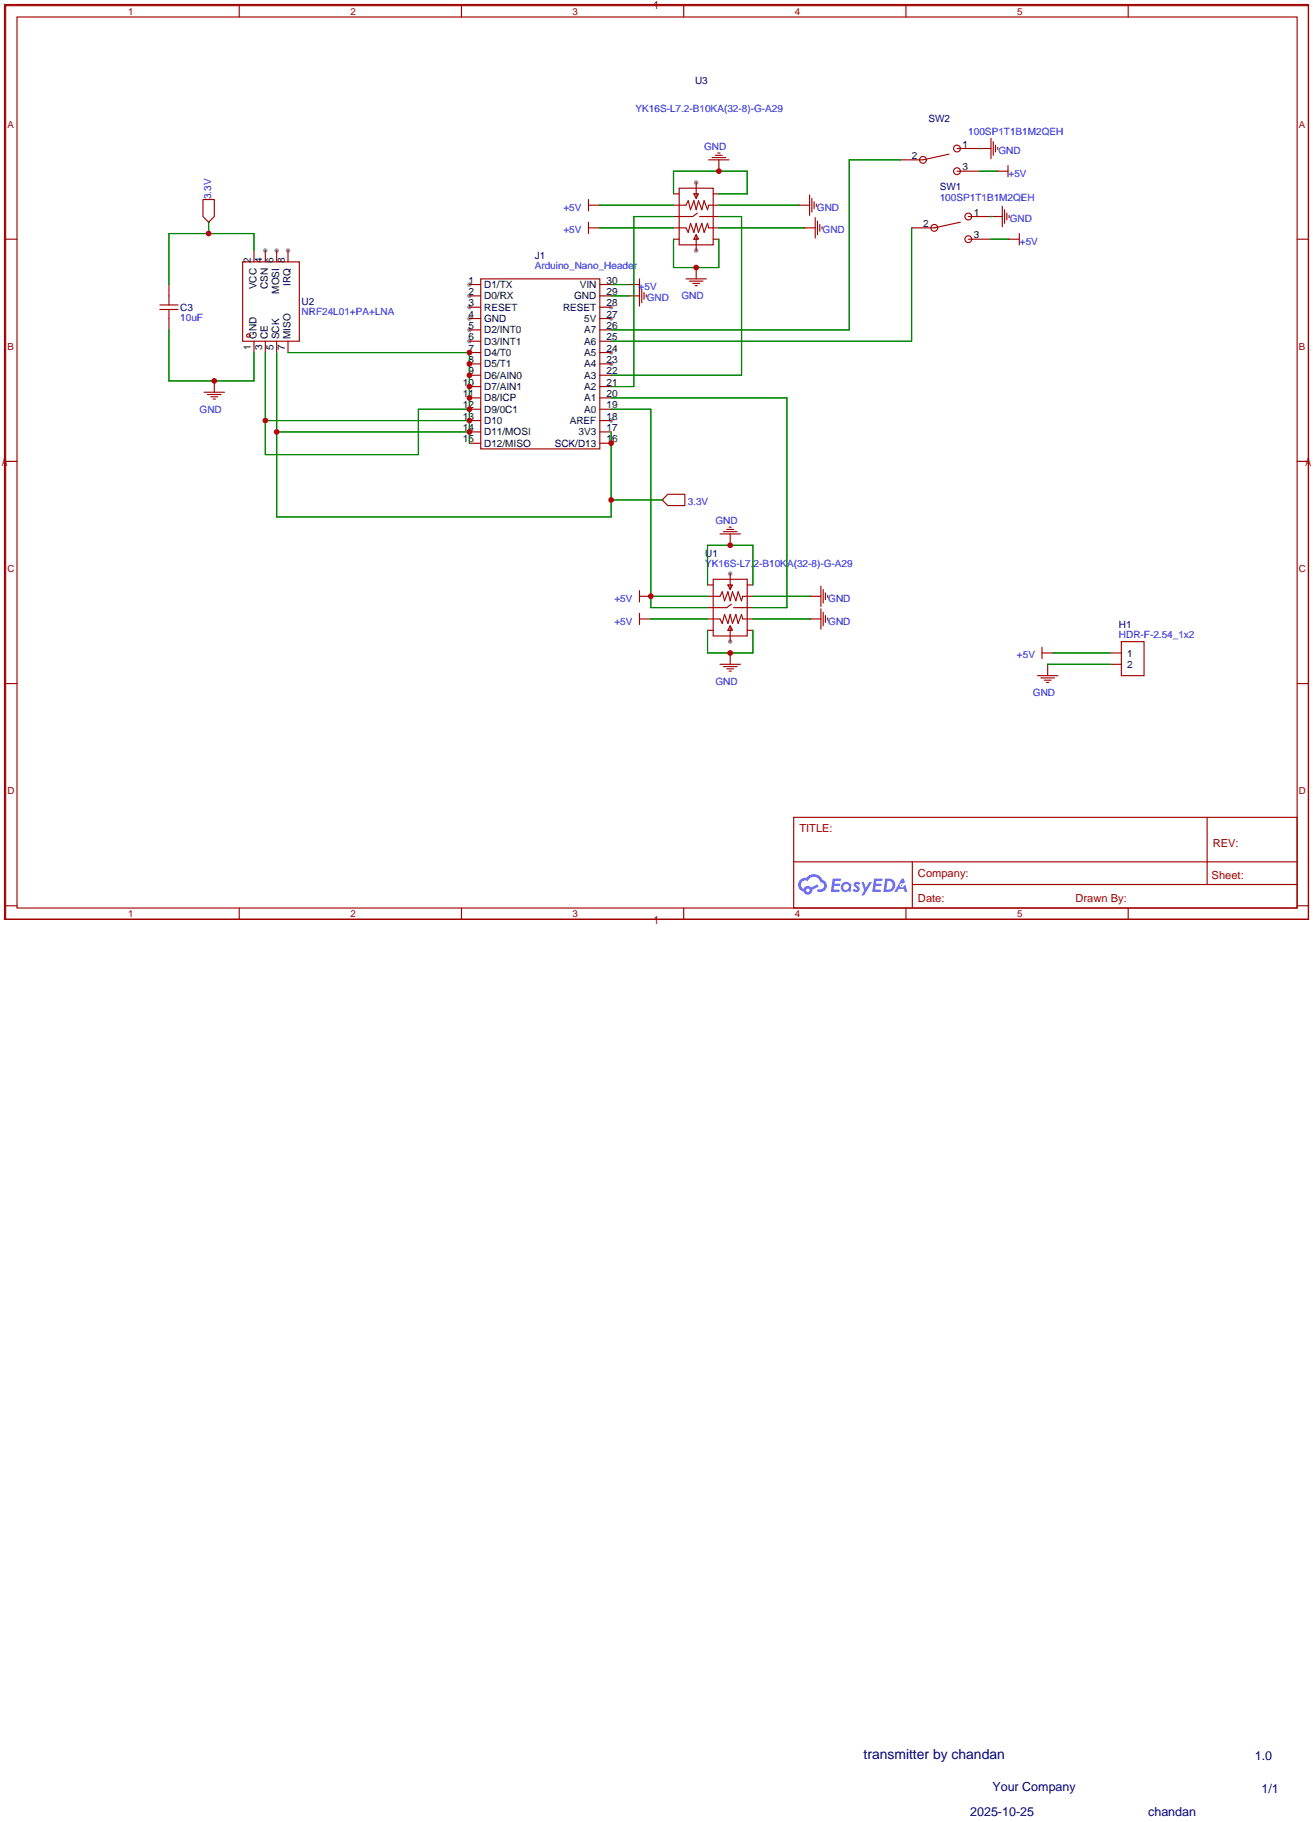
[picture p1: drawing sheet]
<svg xmlns="http://www.w3.org/2000/svg" width="294mm" height="408mm" viewBox="0 0 294 408" stroke-linecap="round" stroke-linejoin="round" font-family="sans-serif">
<g fill="#999">
<circle cx="64.5" cy="56.1" r=".51"/>
<circle cx="62" cy="56.1" r=".51"/>
<circle cx="59.4" cy="56.1" r=".51"/>
<circle cx="105.2" cy="63.8" r=".51"/>
<circle cx="105.2" cy="66.3" r=".51"/>
<circle cx="105.2" cy="68.8" r=".51"/>
<circle cx="105.2" cy="71.4" r=".51"/>
<circle cx="105.2" cy="73.9" r=".51"/>
<circle cx="105.2" cy="76.5" r=".51"/>
<circle cx="136.9" cy="81.5" r=".51"/>
<circle cx="136.9" cy="79" r=".51"/>
<circle cx="136.9" cy="71.4" r=".51"/>
<circle cx="136.9" cy="94.2" r=".51"/>
<circle cx="136.9" cy="68.8" r=".51"/>
<circle cx="163.6" cy="143.8" r=".51"/>
<circle cx="163.6" cy="128.5" r=".51"/>
<circle cx="156" cy="56.1" r=".51"/>
<circle cx="156" cy="40.9" r=".51"/>
</g>
<g fill="none" stroke="#a10000" stroke-width=".25">
<path d="M1 1h292.1v205h-292.1zM1.3 1.3h291.8v204.7h-291.8zM3.8 3.8h286.8v199.7h-286.8zM53.6 1.3v2.5M103.4 1.3v2.5M153.2 1.3v2.5M202.9 1.3v2.5M252.7 1.3v2.5M158.7 35.8h4.6M159.5 35.3h3.1M160.3 34.8h1.5M160.8 34.3h.5"/>
<path d="M161 38.4h.1M161 35.8v2.6M212.6 34.5l-5.8 1.3h-5.1M214.4 38.4h5.1M214.4 33.3h7.6M219.5 33.3h.1M222 31v4.6M222.5 31.8v3M223 32.5v1.5M223.3 38.4h.1M223.3 38.4h2.5M223.5 33v.5"/>
<path d="M225.8 37.1v2.5M1.3 53.6h2.5M45.5 44.7h2.5v3.8l-1.3 1.3-1.2-1.3zM46.7 49.8h.1M54.4 58.7h12.7v17.8h-12.7zM56.9 56.1v2.6M59.4 56.1v2.6M62 56.1v2.6M64.5 56.1v2.6M131.8 51.1h2.6M131.8 46h2.6M131.8 44.7v2.5"/>
<path d="M131.8 49.8v2.5M134.4 46h.1M134.4 51.1h.1M150.9 43.4h1.2M150.9 53.6h1.2M150.9 51.1h2.8l.5 1 .5-2.1 .7 2.1 .6-2.1 .5 2.1 .7-2.1 .5 2.1 .8-2.1 .2 1.1h2.3M150.9 46h2.8l.5-1 .5 2 .7-2 .6 2 .5-2 .7 2 .5-2 .8 2 .2-1h2.3M152.1 42.2h7.7v12.7h-7.7zM155.4 43.4h1.1l-.5 1.1zM156 52.6l.5 1h-1.1zM156 59.9h.1M156 40.9v3.6"/>
<path d="M156 52.6v3.5M156 59.9v2.6M156.2 47.8l-1 .7h-4.3M156.7 48.5h4.3M159.8 43.4h1.2M159.8 53.6h1.2M178.8 46h.1M178.8 46h2.6M180.1 51.1h.1M180.1 51.1h2.5M181.4 43.7v4.6M181.9 44.5v3"/>
<path d="M182.4 45.2v1.5M182.6 48.8v4.5M182.9 45.7v.5M183.1 49.5v3.1M183.6 50.3v1.5M184.1 50.8v.5M215.1 49.8l-5.8 1.3h-5.1M216.9 53.6h5.1M216.9 48.5h7.6M222 48.5h.1M224.5 46.2v4.6M225 47v3"/>
<path d="M225.6 47.8v1.5M225.8 53.6h.1M225.8 53.6h2.5M226.1 48.3v.5M228.3 52.3v2.6M290.6 53.6h2.5M35.8 69.3h4.1M35.8 68.3h4.1M37.8 63.8v4.5M37.8 69.3v4.6M56.9 76.5v2.5M59.4 76.5v2.5"/>
<path d="M62 76.5v2.5M64.5 76.5v2.5M105.2 63.8h2.5M105.2 66.3h2.5M105.2 68.8h2.5M105.2 71.4h2.5M105.2 73.9h2.5M105.2 76.5h2.5M105.2 79h2.5M107.7 62.5h26.7v38.1h-26.7zM134.4 63.8h2.5M134.4 66.3h2.5"/>
<path d="M134.4 68.8h2.5M134.4 71.4h2.5M134.4 73.9h2.5M134.4 76.5h2.5M134.4 79h2.5M140.7 66.3h.1M140.7 63.8h.1M140.7 63.8h2.6M140.7 66.3h2.6M143.3 62.5v6.1M143.8 64.8v3M144.3 65.5v1.6"/>
<path d="M144.8 66v.5M153.7 62.5h4.5M154.4 63h3.1M155.2 63.5h1.5M155.7 64h.5M45.7 87.9h4.6M46.5 88.4h3M47.2 88.9h1.6M47.8 89.4h.5M48 85.3h.1M48 85.3v2.6M105.2 81.5h2.5"/>
<path d="M105.2 84.1h2.5M105.2 86.6h2.5M105.2 89.2h2.5M105.2 91.7h2.5M105.2 94.2h2.5M105.2 96.8h2.5M105.2 99.3h2.5M134.4 81.5h2.5M134.4 84.1h2.5M134.4 86.6h2.5M134.4 89.2h2.5M134.4 91.7h2.5"/>
<path d="M134.4 94.2h2.5M134.4 96.8h2.5M134.4 99.3h2.5M1.3 103.4h2.5M148.3 112h.1M149.6 110.7h3.8v2.6h-3.8l-1.3-1.3zM161.3 119.6h4.6M162.1 119.1h3M162.8 118.6h1.5M163.3 118.1h.5M163.6 119.6v2.6M290.6 103.4h2.5"/>
<path d="M143.3 138.7h2.5M143.3 133.6h2.5M143.3 132.3v2.6M143.3 137.4v2.6M145.8 133.6h.1M145.8 138.7h.1M158.5 131.1h1.3M158.5 138.7h2.8l.5 1 .5-2 .8 2 .5-2 .5 2 .7-2 .6 2 .7-2 .3 1h2.3M158.5 133.6h2.8l.5-1 .5 2 .8-2 .5 2 .5-2 .7 2 .6-2 .7 2 .3-1h2.3M159.8 129.8h7.6v12.7h-7.6zM163.1 131.1h1l-.5 1zM163.6 122.2h.1"/>
<path d="M163.6 128.5v3.6M163.8 135.4l-1 .7h-4.3M164.3 136.1h4.4M167.4 131.1h1.3M181.4 133.6h.1M181.4 138.7h.1M181.4 138.7h2.5M181.4 133.6h2.5M183.9 131.3v4.6M183.9 136.4v4.6M184.4 132.1v3M184.4 137.2v3"/>
<path d="M184.9 132.8v1.6M184.9 137.9v1.5M185.4 133.4v.5M185.4 138.4v.5M1.3 153.2h2.5M158.5 141.2h1.3M161.3 148.8h4.6M162.1 149.4h3M162.8 149.9h1.5M163.3 150.4h.5M163.6 140.2l.5 1h-1zM163.6 146.3h.1"/>
<path d="M163.6 140.2v3.6M163.6 146.3v2.5M167.4 141.2h1.3M290.6 153.2h2.5M177.8 183.1h112.8v20.4h-112.8zM177.8 193.1h112.7M204.4 198.2h86.1M204.4 193.1v10.2M270.4 183.2v15M1.3 202.9h2.5M53.6 203.5v2.5M103.4 203.5v2.5"/>
<path d="M153.2 203.5v2.5M202.9 203.5v2.5M252.7 203.5v2.5M290.6 202.9h2.5"/>
<circle cx="206.8" cy="35.8" r=".76"/>
<circle cx="214.4" cy="33.3" r=".76"/>
<circle cx="214.4" cy="38.4" r=".76"/>
<circle cx="209.3" cy="51.1" r=".76"/>
<circle cx="216.9" cy="48.5" r=".76"/>
<circle cx="216.9" cy="53.6" r=".76"/>
<circle cx="55.6" cy="75.2" r=".38"/>
</g>
<g fill="#5487ff">
<path d="M191.5 197.7l.5-.1 .4 .1 .3 .2-.3 .5a.33 .33 0 0 0-.2-.3 .33 .33 0 0 0-.4 .1v.1a.86 .86 0 0 1 .7 .6 .86 .86 0 0 1-.3 .9l-.6 .1-.6-.4 .3-.4 .5 .3 .2-.1v-.2a.88 .88 0 0 1-.5-1.4z"/>
<path d="M193 197.6h.5l.5 1.3 .7-1.3h.6l-1.8 3h-.5l.6-1.1z"/>
<path d="M186.5 196.8h1.7l.2 .2-.1 .3-1.3 .1-.1 .6h1.1l.2 .3-.2 .2h-1.1l-.1 .8 1.2 .1 .1 .2-.1 .2h-1.9z"/>
<path d="M195.8 196.9h1.7l.2 .1-.1 .3-1.3 .1-.1 .6h1.1l.2 .3-.2 .2h-1.1l-.2 .8 1.3 .1 .1 .2-.1 .2h-1.9z"/>
<path d="M202 196.9h.5l.2 .9-.4 .2a.5 .5 0 0 0-.7 .2 .5 .5 0 0 0 .3 .7 .5 .5 0 0 0 .6-.5l.3-.2 .4 1.6h-.5l-.2-.6h-1.2l-.3 .6h-.7z"/>
<path d="M198.3 196.9l-.4 2.9h.9a1.51 1.51 0 0 0 1.8-1.5 1.51 1.51 0 0 0-1.8-1.4zM198.8 197.4a1.02 1.02 0 0 1 1.2 1.1 1.02 1.02 0 0 1-1.5 .8z"/>
<path d="M188.8 197.9a1.11 1.11 0 0 0-.3 1.5 1.11 1.11 0 0 0 1.6 .3l.4 .1 .2-1.6-.4-.2a1.02 1.02 0 0 0-1.5-.1zM188.8 198.7a.7 .7 0 0 1 1.4 0 .7 .7 0 0 1-1.4 0z"/>
<path d="M179.3 197.1a1.58 1.58 0 0 0 .7 2.7 1.01 1.01 0 0 0 1.2 .7 1.01 1.01 0 0 0 .8-1.1l1.4-.7-.3-.6-1.4 .7-.2-.1a1.03 1.03 0 0 0-1.5 .5 1 1 0 0 1-.5-1.4 1 1 0 0 1 1.5-.4 1.49 1.49 0 0 1 1.5-.9 1.49 1.49 0 0 1 1.3 1.2 .82 .82 0 0 1 .8 1 .82 .82 0 0 1-1.2 .5l-.3 .2v.3a1.4 1.4 0 0 0 2-.6 1.4 1.4 0 0 0-.9-2 2.19 2.19 0 0 0-3.7-.4l-.7 .1zM180.6 199.5a.4 .4 0 0 1 .8 0 .4 .4 0 0 1-.8 0z"/>
<circle cx="202" cy="198.4" r=".19"/>
</g>
<path d="M232.4 151.4h4.6M233.2 151.9h3M233.4 146.3h2.6M233.4 145v2.6M233.9 152.4h1.6M234.4 152.9h.5M234.7 148.8h.1M234.7 148.8v2.6M236 146.3h.1M248.7 146.3h2.5M248.7 148.8h2.5M251.2 143.8h5.1v7.6h-5.1z" fill="none" stroke="#a10000" stroke-width=".25"/>
<g fill="none" stroke="#008700" stroke-width=".25">
<path d="M201.7 35.8h-11.5v38.1h-53.3M219.5 33.3h.1M219.5 38.4h3.8M46.7 49.8v2.5M56.9 56.1v-3.8h-19.1v11.5M134.4 46h16.5M134.4 51.1h16.5M150.9 43.4v-5h16.5v5h-6.4M150.9 53.6v6.3h10.1v-6.3M150.9 48.5h-8.9v38.1h-5.1M161 46h17.8M161 51.1h19.1"/>
<path d="M161 48.5h5.1v35.6h-29.2M204.2 51.1v25.4h-67.3M222 48.5h.1M222 53.6h3.8M37.8 73.9v11.4h19.1v-6.3M59.4 79v22.9h34.3v-10.2h11.5M62 79v36.8h74.9v-19M64.5 79h40.7v20.3M136.9 66.3h3.8M136.9 63.8h3.8M59.4 94.2h45.8M62 96.8h43.2"/>
<path d="M136.9 91.7h8.9v44.4h12.7M136.9 89.2h39.4v46.9h-7.6M136.9 112h11.4M145.8 133.6h12.7M145.8 138.7h12.7M158.5 131.1v-8.9h10.2v8.9M168.7 133.6h12.7M168.7 138.7h12.7M158.5 141.2v5.1h10.2v-5.1M234.7 148.8h14M236 146.3h12.7"/>
</g>
<g fill="#c00">
<circle cx="46.7" cy="52.3" r=".63"/>
<circle cx="48" cy="85.3" r=".63"/>
<circle cx="105.2" cy="96.8" r=".63"/>
<circle cx="62" cy="96.8" r=".63"/>
<circle cx="105.2" cy="94.2" r=".63"/>
<circle cx="59.4" cy="94.2" r=".63"/>
<circle cx="105.2" cy="91.7" r=".63"/>
<circle cx="105.2" cy="89.2" r=".63"/>
<circle cx="105.2" cy="86.6" r=".63"/>
<circle cx="105.2" cy="84.1" r=".63"/>
<circle cx="105.2" cy="81.5" r=".63"/>
<circle cx="105.2" cy="79" r=".63"/>
<circle cx="136.9" cy="112" r=".63"/>
<circle cx="136.9" cy="99.3" r=".63"/>
<circle cx="145.8" cy="133.6" r=".63"/>
<circle cx="163.6" cy="122.2" r=".63"/>
<circle cx="163.6" cy="146.3" r=".63"/>
<circle cx="161" cy="38.4" r=".63"/>
<circle cx="156" cy="59.9" r=".63"/>
</g>
<text font-size="3.1" fill="#000080" x="193.5" y="394.2">transmitter by chandan</text>
<g font-size="2.8" fill="#000080">
<text x="281.1" y="394.4">1.0</text>
<text x="222.3" y="401.3">Your Company</text>
<text x="282.6" y="401.8">1/1</text>
<text x="217.3" y="406.9">2025-10-25</text>
<text x="257.2" y="406.9">chandan</text>
</g>
<g font-size="2.5" fill="#a00000">
<text x="179.1" y="186.3">TITLE:</text>
<text x="271.7" y="189.7">REV:</text>
<text x="205.6" y="196.6">Company:</text>
<text x="271.4" y="197">Sheet:</text>
<text x="205.6" y="202.1">Date:</text>
<text x="241" y="202.1">Drawn By:</text>
</g>
<g font-size="2.2" fill="#a00000">
<text x="28.7" y="3.3">1</text>
<text x="78.5" y="3.3">2</text>
<text x="128.3" y="3.3">3</text>
<text x="178.1" y="3.3">4</text>
<text x="227.8" y="3.3">5</text>
<text x="1.7" y="28.6">A</text>
<text x="291" y="28.6">A</text>
<text x="1.7" y="78.4">B</text>
<text x="291" y="78.4">B</text>
<text x="1.7" y="128.2">C</text>
<text x="291" y="128.2">C</text>
<text x="1.7" y="178">D</text>
<text x="291" y="178">D</text>
<text x="28.7" y="205.5">1</text>
<text x="78.5" y="205.5">2</text>
<text x="128.3" y="205.5">3</text>
<text x="178.1" y="205.5">4</text>
<text x="227.8" y="205.5">5</text>
</g>
<g font-size="2.2" fill="#000080">
<text x="155.7" y="18.8">U3</text>
<text x="208" y="27.4">SW2</text>
<text x="210.5" y="42.6">SW1</text>
<text x="119.8" y="58">J1</text>
<text x="40.4" y="69.6">C3</text>
<text x="67.6" y="68.4">U2</text>
<text x="158" y="124.8">U1</text>
<text x="250.7" y="140.7">H1</text>
</g>
<g font-size="2.2" fill="#00f">
<text x="142.4" y="25.2">YK16S-L7.2-B10KA(32-8)-G-A29</text>
<text x="157.7" y="33.6">GND</text>
<text x="216.9" y="30.3">100SP1T1B1M2QEH</text>
<text x="223.6" y="34.5">GND</text>
<text x="225.9" y="39.6">+5V</text>
<text x="47.3" y="44.6" transform="rotate(-90 47.3 44.6)">3.3V</text>
<text x="126.2" y="47.2">+5V</text>
<text x="183" y="47.2">GND</text>
<text x="210.5" y="45">100SP1T1B1M2QEH</text>
<text x="126.2" y="52.3">+5V</text>
<text x="184.3" y="52.3">GND</text>
<text x="226.2" y="49.7">GND</text>
<text x="228.5" y="54.8">+5V</text>
<text x="119.8" y="60.2">Arduino_Nano_Header</text>
<text x="143.1" y="65">+5V</text>
<text x="40.4" y="71.8">10uF</text>
<text x="67.6" y="70.6">NRF24L01+PA+LNA</text>
<text x="144.9" y="67.5">GND</text>
<text x="152.7" y="67.1">GND</text>
<text x="44.7" y="92.4">GND</text>
<text x="154.1" y="113.2">3.3V</text>
<text x="160.3" y="117.4">GND</text>
<text x="158" y="127.2">YK16S-L7.2-B10KA(32-8)-G-A29</text>
<text x="137.7" y="134.9">+5V</text>
<text x="185.5" y="134.9">GND</text>
<text x="137.7" y="139.9">+5V</text>
<text x="185.5" y="139.9">GND</text>
<text x="250.7" y="142.9">HDR-F-2.54_1x2</text>
<text x="227.8" y="147.5">+5V</text>
<text x="160.3" y="153.4">GND</text>
<text x="231.4" y="155.9">GND</text>
</g>
<g font-size="2.2">
<text x="204.2" y="35.6">2</text>
<text x="215.6" y="33.1">1</text>
<text x="215.6" y="38.1">3</text>
<text x="206.8" y="50.8">2</text>
<text x="218.2" y="53.4">3</text>
<text x="218.2" y="48.3">1</text>
<text x="56.2" y="59" transform="rotate(-90 56.2 59)">2</text>
<text x="58.7" y="59" transform="rotate(-90 58.7 59)">4</text>
<text x="61.3" y="59" transform="rotate(-90 61.3 59)">6</text>
<text x="63.8" y="59" transform="rotate(-90 63.8 59)">8</text>
<text x="57.5" y="64.8" transform="rotate(-90 57.5 64.8)">VCC</text>
<text x="60" y="64.8" transform="rotate(-90 60 64.8)">CSN</text>
<text x="62.5" y="65.8" transform="rotate(-90 62.5 65.8)">MOSI</text>
<text x="65.1" y="64.1" transform="rotate(-90 65.1 64.1)">IRQ</text>
<text x="104.9" y="63.5">1</text>
<text x="108.5" y="64.6">D1/TX</text>
<text x="129.9" y="64.6">VIN</text>
<text x="135.9" y="63.5">30</text>
<text x="104.9" y="66.1">2</text>
<text x="104.9" y="68.6">3</text>
<text x="104.9" y="71.2">4</text>
<text x="108.5" y="67.1">D0/RX</text>
<text x="108.5" y="69.6">RESET</text>
<text x="126.1" y="69.6">RESET</text>
<text x="128.6" y="67.1">GND</text>
<text x="135.9" y="71.2">27</text>
<text x="135.9" y="68.6">28</text>
<text x="135.9" y="66.1">29</text>
<text x="57.5" y="76" transform="rotate(-90 57.5 76)">GND</text>
<text x="60" y="76" transform="rotate(-90 60 76)">CE</text>
<text x="62.5" y="76" transform="rotate(-90 62.5 76)">SCK</text>
<text x="65.1" y="76" transform="rotate(-90 65.1 76)">MISO</text>
<text x="104.9" y="73.7">5</text>
<text x="104.9" y="76.2">6</text>
<text x="108.5" y="72.2">GND</text>
<text x="108.5" y="74.7">D2/INT0</text>
<text x="108.5" y="77.3">D3/INT1</text>
<text x="130.9" y="77.3">A6</text>
<text x="130.9" y="74.7">A7</text>
<text x="130.9" y="72.2">5V</text>
<text x="135.9" y="76.2">25</text>
<text x="135.9" y="73.7">26</text>
<text x="56.2" y="78.3" transform="rotate(-90 56.2 78.3)">1</text>
<text x="58.7" y="78.3" transform="rotate(-90 58.7 78.3)">3</text>
<text x="61.3" y="78.3" transform="rotate(-90 61.3 78.3)">5</text>
<text x="63.8" y="78.3" transform="rotate(-90 63.8 78.3)">7</text>
<text x="104.9" y="78.8">7</text>
<text x="104.9" y="81.3">8</text>
<text x="104.9" y="83.9">9</text>
<text x="108.5" y="79.8">D4/T0</text>
<text x="108.5" y="82.3">D5/T1</text>
<text x="130.9" y="82.3">A4</text>
<text x="130.9" y="79.8">A5</text>
<text x="135.9" y="83.9">22</text>
<text x="135.9" y="81.3">23</text>
<text x="135.9" y="78.8">24</text>
<text x="103.7" y="86.4">10</text>
<text x="103.7" y="88.9">11</text>
<text x="108.5" y="84.9">D6/AIN0</text>
<text x="108.5" y="87.4">D7/AIN1</text>
<text x="108.5" y="90">D8/ICP</text>
<text x="130.9" y="90">A1</text>
<text x="130.9" y="87.4">A2</text>
<text x="130.9" y="84.9">A3</text>
<text x="135.9" y="88.9">20</text>
<text x="135.9" y="86.4">21</text>
<text x="103.7" y="91.5">12</text>
<text x="103.7" y="94">13</text>
<text x="108.5" y="92.5">D9/0C1</text>
<text x="108.5" y="95">D10</text>
<text x="127.6" y="95">AREF</text>
<text x="130.9" y="92.5">A0</text>
<text x="135.9" y="94">18</text>
<text x="135.9" y="91.5">19</text>
<text x="103.7" y="96.6">14</text>
<text x="103.7" y="99.1">15</text>
<text x="108.5" y="97.6">D11/MOSI</text>
<text x="108.5" y="100.1">D12/MISO</text>
<text x="124.3" y="100.1">SCK/D13</text>
<text x="129.6" y="97.6">3V3</text>
<text x="135.9" y="99.1">16</text>
<text x="135.9" y="96.6">17</text>
<text x="252.5" y="147.1">1</text>
<text x="252.5" y="149.6">2</text>
</g>
</svg>
